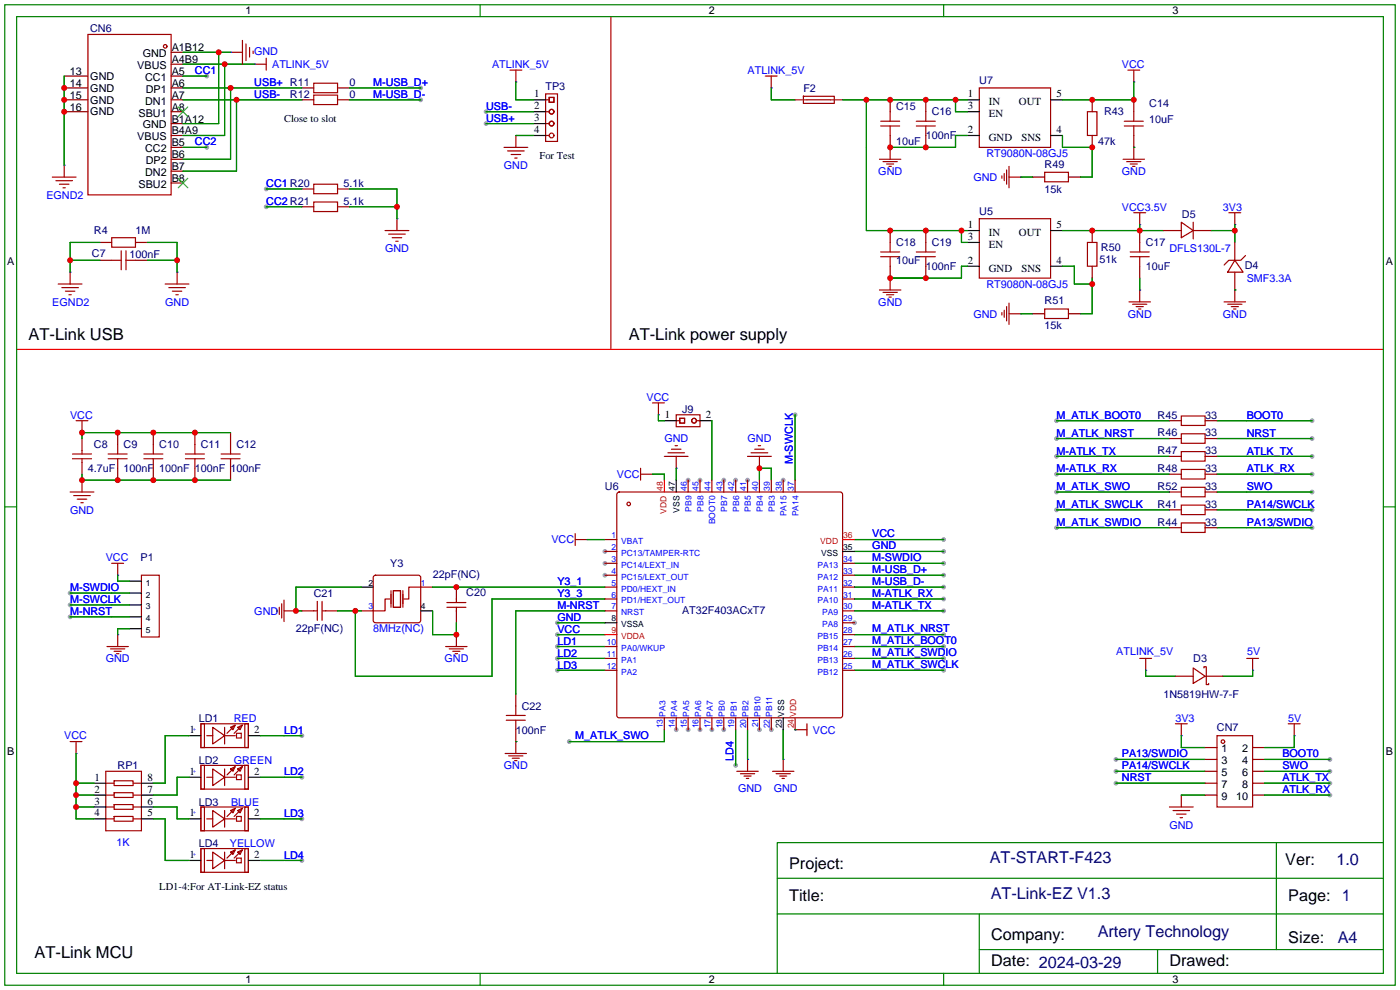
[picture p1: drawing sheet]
<svg xmlns="http://www.w3.org/2000/svg" width="299mm" height="212mm" viewBox="0 0 299 212" stroke-linecap="round" stroke-linejoin="round" font-family="sans-serif">
<g fill="#999">
<circle cx="147.1" cy="102.6" r=".51"/>
<circle cx="149.6" cy="102.6" r=".51"/>
<circle cx="154.7" cy="102.6" r=".51"/>
<circle cx="157.2" cy="102.6" r=".51"/>
<circle cx="159.8" cy="102.6" r=".51"/>
<circle cx="167.4" cy="102.6" r=".51"/>
<circle cx="182.6" cy="133.1" r=".51"/>
<circle cx="164.8" cy="156" r=".51"/>
<circle cx="162.3" cy="156" r=".51"/>
<circle cx="154.7" cy="156" r=".51"/>
<circle cx="152.1" cy="156" r=".51"/>
<circle cx="149.6" cy="156" r=".51"/>
<circle cx="147.1" cy="156" r=".51"/>
<circle cx="144.5" cy="156" r=".51"/>
<circle cx="129.3" cy="122.9" r=".51"/>
<circle cx="129.3" cy="120.4" r=".51"/>
<circle cx="129.3" cy="117.9" r=".51"/>
<circle cx="225.8" cy="112.8" r=".51"/>
<circle cx="280.4" cy="112.8" r=".51"/>
<circle cx="280.4" cy="109" r=".51"/>
<circle cx="225.8" cy="109" r=".51"/>
<circle cx="225.8" cy="105.2" r=".51"/>
<circle cx="280.4" cy="105.2" r=".51"/>
<circle cx="225.8" cy="101.3" r=".51"/>
<circle cx="280.4" cy="101.3" r=".51"/>
<circle cx="225.8" cy="97.5" r=".51"/>
<circle cx="280.4" cy="97.5" r=".51"/>
<circle cx="280.4" cy="93.7" r=".51"/>
<circle cx="225.8" cy="93.7" r=".51"/>
<circle cx="280.4" cy="89.9" r=".51"/>
<circle cx="225.8" cy="89.9" r=".51"/>
<circle cx="238.5" cy="167.4" r=".51"/>
<circle cx="15" cy="131.8" r=".51"/>
<circle cx="15" cy="129.3" r=".51"/>
<circle cx="15" cy="126.7" r=".51"/>
<circle cx="119.1" cy="143.3" r=".51"/>
<circle cx="119.1" cy="140.7" r=".51"/>
<circle cx="119.1" cy="138.2" r=".51"/>
<circle cx="119.1" cy="135.6" r=".51"/>
<circle cx="119.1" cy="133.1" r=".51"/>
<circle cx="64.5" cy="183.9" r=".51"/>
<circle cx="64.5" cy="175" r=".51"/>
<circle cx="64.5" cy="166.1" r=".51"/>
<circle cx="64.5" cy="157.2" r=".51"/>
<circle cx="103.9" cy="26.4" r=".51"/>
<circle cx="103.9" cy="23.9" r=".51"/>
<circle cx="89.9" cy="18.8" r=".51"/>
<circle cx="238.5" cy="162.3" r=".51"/>
<circle cx="238.5" cy="164.8" r=".51"/>
<circle cx="89.9" cy="21.3" r=".51"/>
<circle cx="44.2" cy="16.3" r=".51"/>
<circle cx="44.2" cy="31.5" r=".51"/>
<circle cx="56.9" cy="44.2" r=".51"/>
<circle cx="56.9" cy="40.4" r=".51"/>
<circle cx="284.2" cy="162.3" r=".51"/>
<circle cx="284.2" cy="164.8" r=".51"/>
<circle cx="284.2" cy="167.4" r=".51"/>
<circle cx="284.2" cy="169.9" r=".51"/>
<circle cx="201.7" cy="115.3" r=".51"/>
<circle cx="201.7" cy="117.9" r=".51"/>
<circle cx="201.7" cy="130.6" r=".51"/>
<circle cx="201.7" cy="128" r=".51"/>
<circle cx="201.7" cy="125.5" r=".51"/>
<circle cx="201.7" cy="122.9" r=".51"/>
<circle cx="201.7" cy="120.4" r=".51"/>
<circle cx="201.7" cy="143.3" r=".51"/>
<circle cx="201.7" cy="140.7" r=".51"/>
<circle cx="201.7" cy="138.2" r=".51"/>
<circle cx="201.7" cy="135.6" r=".51"/>
<circle cx="157.2" cy="163.6" r=".51"/>
<circle cx="121.7" cy="158.5" r=".51"/>
<circle cx="169.9" cy="88.6" r=".51"/>
</g>
<g fill="none" stroke="#a10000" stroke-width=".25">
<path d="M18.8 7.4h17.8v34.3h-17.8zM49.3 11.2h2.5M51.8 8.6v5.1M52.6 9.4v3.6M53.3 10.2v2M54.1 10.9v.5M54.4 13.7h2.5M56.9 12.4v2.6M67.1 17.8h5v2h-5zM109 15h2.5M110.3 15v2.5M163.6 16.3h2.5"/>
<path d="M164.8 16.3v2.5M209.3 18.8h15.2v12.7h-15.2zM241 15h2.6M242.3 15v2.5M11.2 37.8h5.1M11.9 38.6h3.6M12.7 39.4h2M13.7 35.3v2.5M67.1 20.3h5v2.1h-5zM67.1 39.4h5v2h-5zM107.7 31.5h5.1M108.5 32.3h3.5"/>
<path d="M109.2 33h2.1M110 33.8h.5M110.3 29v2.5M116.6 20.1h2.6v10.1h-2.6zM116.6 21.3h.8M116.6 23.9h.8M116.6 26.4h.8M116.6 29h.8M117.4 20.8h1v1h-1zM171.7 20.6h6.6v1.5h-6.6zM172.5 21.3h5M188 34h4.5"/>
<path d="M188.2 26.9h4.1M188.2 25.9h4.1M188.7 34.5h3.1M189.5 35.1h1.5M190 35.6h.5M190.2 23.9v2M190.2 26.9v2.1M190.2 31.5v2.5M195.8 26.9h4.1M195.8 25.9h4.1M197.9 23.9v2M197.9 26.9v2.1"/>
<path d="M214.1 37.6v.5M214.6 37.1v1.5M215.1 36.3v3.1M215.6 35.6v4.5M215.6 37.8h2.6M223.3 36.8h5v2.1h-5zM232.4 23.9h2v5.1h-2zM240 34h4.6M240.3 26.9h4M240.3 25.9h4M240.8 34.5h3M241.6 35.1h1.5"/>
<path d="M242.1 35.6h.5M242.3 23.9v2M242.3 26.9v2.1M242.3 31.5v2.5M13.5 40.1h.5M15 58.2v2.5M23.9 50.8h5.1v2h-5.1zM23.9 55.6h2M25.9 53.6v4.1M26.9 53.6v4.1M26.9 55.6h2.1M37.8 58.2v2.5"/>
<path d="M67.1 43.2h5v2h-5zM82.3 49.3h5.1M83.1 50h3.5M83.8 50.8h2.1M84.6 51.6h.5M84.8 46.7v2.6M188.2 54.9h4.1M188.2 53.8h4.1M190.2 51.8v2M190.2 54.9v2M190.2 59.4v2.6M195.8 54.9h4.1"/>
<path d="M195.8 53.8h4.1M197.9 51.8v2M197.9 54.9v2M209.3 46.7h15.2v12.7h-15.2zM232.4 51.8h2v5.1h-2zM241.6 54.9h4M241.6 53.8h4M242.3 45.5h2.6M243.6 45.5v2.5M243.6 51.8v2M243.6 54.9v2M252.5 47.5l2.5 1.8-2.5 1.5z"/>
<path d="M255 47.5v3.6M262.6 45.5h2.6M263.9 55.6l1.8 2.6h-3.3zM263.9 45.5v2.5M266.2 54.6l-1 1h-2.6l-1 1M12.4 60.7h5.1M13.2 61.5h3.6M14 62.2h2M14.7 63h.5M35.3 60.7h5.1M36.1 61.5h3.5M36.8 62.2h2.1"/>
<path d="M37.6 63h.5M188 62h4.5M188.7 62.5h3.1M189.5 63h1.5M190 63.5h.5M214.1 66.8v.5M214.6 66.3v1.5M215.1 65.5v3.1M215.6 67.1h2.6M215.6 64.8v4.5M223.3 66h5v2.1h-5zM241.3 64.5h4.6"/>
<path d="M242.1 65h3M242.8 65.5h1.5M243.3 66h.5M243.6 62v2.5M261.6 64.5h4.6M262.4 65h3M263.1 65.5h1.6M263.7 66h.5M263.9 62v2.5M15.5 98h4.1M15.5 97h4.1M16.3 89.9h2.5"/>
<path d="M17.5 89.9v2.6M17.5 96.3v.7M17.5 98v.8M23.1 98h4.1M23.1 97h4.1M25.1 95v2M25.1 98v2.1M30.7 98h4.1M30.7 97h4.1M32.8 95v2M32.8 98v2.1M39.6 98h4.1"/>
<path d="M39.6 97h4.1M41.7 95v2M41.7 98v2.1M47.2 98h4.1M47.2 97h4.1M49.3 95v2M49.3 98v2.1M139.4 86.1h2.6M140.7 86.1v2.5M142 97.5h5.1M142.7 96.8h3.6M143.5 96h2"/>
<path d="M144.3 95.2h.5M144.5 97.5v2.6M144.5 88.6h5.1v2.6h-5.1zM144.5 89.9h.8M145.3 89.4h1v1h-1zM148.8 89.9h.8M159.8 97.5h5M160.5 96.8h3.6M161.3 96h2M162 95.2h.6M162.3 97.5v2.6M252.5 92.7h5.1v2h-5.1z"/>
<path d="M252.5 88.9h5.1v2h-5.1zM252.5 96.5h5.1v2.1h-5.1zM15 105.2h5.1M15.7 105.9h3.6M16.5 106.7h2M17.3 107.4h.5M17.5 102.6v2.6M122.9 115.3h2.6M122.9 114v2.6M131.9 105.4l.4-.2h47.5l.3 .5-.1 47.5-.4 .2-47.5-.1-.3-.4zM136.9 101.3h2.5M136.9 100.1v2.5"/>
<path d="M252.5 100.3h5.1v2.1h-5.1zM252.5 104.1h5.1v2.1h-5.1zM252.5 107.9h5.1v2.1h-5.1zM252.5 111.8h5.1v2h-5.1zM22.9 138.2h4.5M23.6 138.7h3.1M23.9 120.4h2.5M24.4 139.2h1.5M24.9 139.7h.5M25.1 120.4v2.5M25.1 135.6v2.6M30.2 122.9h3.8v13.2h-3.8z"/>
<path d="M59.2 130.3v.5M59.7 129.8v1.5M60.2 129v3.1M60.7 130.6h2.5M60.7 128.3v4.5M67.1 130.6h.7M67.8 128.5v4.1M68.8 130.6h.8M68.8 128.5v4.1M79.8 123.2l.5-.3 9.4 .1 .2 .4-.1 9.4-.4 .3-9.4-.1-.2-.4zM83.3 128h-1v2.6h-2.5M83.6 126.2v3.6"/>
<path d="M84.1 126.2h1.5v3.6h-1.5zM86.1 126.2v3.6M89.9 125.5h-2.5v2.5h-1M95.2 138.2h4.6M95.5 129.8h4.1M95.5 128.8h4.1M96 138.7h3.1M96.8 139.2h1.5M97.3 139.7h.5M97.5 128v.8M97.5 129.8v.8M97.5 135.6v2.6"/>
<path d="M15 158.5h2.5M16.3 158.5v2.5M42.9 154.7h10.2v5.1h-10.2zM42.9 154.7h.8v5.1h-.8zM44.2 157.2h1.3M45.5 155.4l2.5 1.8-2.5 1.8zM48 155.4v3.6M48 157.2h2.3M49.3 155.4l1-.5-.5 1.1zM50 155.2l-1.5 1.5M50.5 156.7h1.1v1h-1.1zM50.8 155.4l1-.5-.5 1.1z"/>
<path d="M51.6 155.2l-1.6 1.5M52.3 154.7h.8v5.1h-.8zM108.2 153.9h4.1M108.2 152.9h4.1M110.2 150.9v2M110.2 153.9v2.1M110.2 158.5v2.5M169.9 156h2.6M172.5 154.7v2.5M243.6 140.7h2.5M244.9 140.7v2.6M251.2 154.7h2.5"/>
<path d="M252.5 154.7v2.5M255 142.7l2.6 1.8-2.6 1.6zM257.3 142.7v-.2h.5v3.8h.5v-.2M260.1 157.2h7.6v15.3h-7.6zM266.4 140.7h2.6M267.7 140.7v2.6M275.3 154.7h2.6M276.6 154.7v2.5M22.6 164.8h7.6v12.7h-7.6zM22.6 167.4h1.8M22.6 169.9h1.8M22.6 172.5h1.8"/>
<path d="M22.6 175h1.8M24.4 166.9h4v1h-4zM24.4 169.4h4v1h-4zM24.4 172h4v1h-4zM24.4 174.5h4v1h-4zM28.4 167.4h1.8M28.4 169.9h1.8M28.4 172.5h1.8M28.4 175h1.8M42.9 163.6h10.2v5.1h-10.2zM42.9 163.6h.8v5.1h-.8zM42.9 172.5h10.2v5h-10.2z"/>
<path d="M42.9 172.5h.8v5h-.8zM44.2 175h1.3M44.2 166.1h1.3M45.5 164.3l2.5 1.8-2.5 1.8zM45.5 173.2l2.5 1.8-2.5 1.8zM48 175h2.3M48 164.3v3.6M48 173.2v3.6M48 166.1h2.3M49.3 164.3l1-.5-.5 1zM49.3 173.2l1-.5-.5 1zM50 164.1l-1.5 1.5"/>
<path d="M50 173l-1.5 1.5M50.5 165.6h1.1v1h-1.1zM50.5 174.5h1.1v1h-1.1zM50.8 164.3l1-.5-.5 1zM50.8 173.2l1-.5-.5 1zM51.6 164.1l-1.6 1.5M51.6 173l-1.6 1.5M52.3 163.6h.8v5.1h-.8zM52.3 172.5h.8v5h-.8zM107.9 161h4.6M108.7 161.5h3.1M109.5 162.1h1.5"/>
<path d="M110 162.6h.5M157.5 164.8h4.6M158.2 165.4h3.1M159 165.9h1.5M159.5 166.4h.5M159.8 162.3v2.5M165.1 164.8h4.6M165.9 165.4h3M166.6 165.9h1.5M167.1 166.4h.5M167.4 162.3v2.5M249.9 172.5h5.1"/>
<path d="M250.7 173.2h3.6M251.5 174h2M252.2 174.8h.5M252.5 169.9v2.6M42.9 181.4h10.2v5h-10.2zM42.9 181.4h.8v5h-.8zM44.2 183.9h1.3M45.5 182.1l2.5 1.8-2.5 1.8zM48 182.1v3.6M48 183.9h2.3M49.3 182.1l1-.5-.5 1zM50 181.9l-1.5 1.5"/>
<path d="M50.5 183.4h1.1v1h-1.1zM50.8 182.1l1-.5-.5 1zM51.6 181.9l-1.6 1.5M52.3 181.4h.8v5h-.8z"/>
<circle cx="35.3" cy="9.9" r=".38"/>
<circle cx="117.9" cy="26.4" r=".51"/>
<circle cx="117.9" cy="29" r=".51"/>
<circle cx="117.9" cy="23.9" r=".51"/>
<circle cx="148.3" cy="89.9" r=".51"/>
<circle cx="134.4" cy="107.7" r=".38"/>
<circle cx="261.4" cy="158.5" r=".38"/>
</g>
<g fill="none" stroke="#00f" stroke-width=".25">
<path d="M49.3 11.2h.1M54.4 13.7h.1M110.2 17.5h.1M164.8 18.8h.1M242.3 17.5h.1M13.7 35.3h.1M110.2 29h.1M190.2 31.5h.1M218.2 37.8h.1M242.3 31.5h.1M15 58.2h.1M37.8 58.2h.1"/>
<path d="M84.8 46.7h.1M190.2 59.4h.1M243.6 48h.1M263.9 48h.1M218.2 67.1h.1M243.6 62h.1M263.9 62h.1M17.5 92.5h.1M140.7 88.6h.1M17.5 102.6h.1M125.5 115.3h.1M139.4 101.3h.1"/>
<path d="M144.5 100.1h.1M162.3 100.1h.1M25.1 135.6h.1M25.1 122.9h.1M63.2 130.6h.1M97.5 135.6h.1M110.2 158.5h.1M169.9 156h.1M244.9 143.3h.1M252.5 157.2h.1M267.7 143.3h.1M276.6 157.2h.1"/>
<path d="M16.3 161h.1M159.8 162.3h.1M167.4 162.3h.1M252.5 169.9h.1"/>
</g>
<g fill="none" stroke="#000" stroke-width=".25">
<path d="M114 21.3h2.6M114 23.9h2.6M114 26.4h2.6M114 29h2.6M206.8 21.3h2.5M206.8 23.9h2.5M206.8 29h2.5M224.5 21.3h2.6M224.5 29h2.6M206.8 49.3h2.5M206.8 56.9h2.5M206.8 51.8h2.5"/>
<path d="M224.5 49.3h2.6M224.5 56.9h2.6M142 89.9h2.5M149.6 89.9h2.5M144.5 102.6v2.6M180.1 117.9h2.5M27.7 124.2h2.5M27.7 126.7h2.5M27.7 129.3h2.5M27.7 131.8h2.5M27.7 134.4h2.5M77.2 125.5h2.6"/>
<path d="M89.9 130.6h2.6M129.3 133.1h2.5M40.4 157.2h2.5M53.1 157.2h2.5M167.4 153.4v2.6M20.1 167.4h2.5M20.1 169.9h2.5M20.1 172.5h2.5M20.1 175h2.5M30.2 167.4h2.6M30.2 169.9h2.6M30.2 172.5h2.6"/>
<path d="M30.2 175h2.6M40.4 175h2.5M40.4 166.1h2.5M53.1 175h2.5M53.1 166.1h2.5M40.4 183.9h2.5M53.1 183.9h2.5"/>
</g>
<g fill="none" stroke="#870000" stroke-width=".25">
<path d="M13.7 18.8h5.1M13.7 16.3h5.1M36.6 18.8h2.5M36.6 16.3h2.5M36.6 13.7h2.5M36.6 11.2h2.5M64.5 18.8h2.6M72.1 18.8h2.6M13.7 21.3h5.1M13.7 23.9h5.1M36.6 21.3h2.5M36.6 23.9h2.5"/>
<path d="M36.6 39.1h2.5M36.6 36.6h2.5M36.6 34h2.5M36.6 31.5h2.5M36.6 29h2.5M36.6 26.4h2.5M64.5 21.3h2.6M72.1 21.3h2.6M190.2 21.3v2.6M190.2 29v2.5M197.9 21.3v2.6M197.9 29v2.5"/>
<path d="M220.7 37.8h2.6M228.3 37.8h2.6M233.4 21.3v2.6M233.4 29v2.5M242.3 21.3v2.6M242.3 29v2.5M21.3 55.6h2.6M21.3 51.8h2.6M29 55.6h2.5M29 51.8h2.5M64.5 40.4h2.6M64.5 44.2h2.6"/>
<path d="M72.1 40.4h2.6M72.1 44.2h2.6M190.2 49.3v2.5M190.2 56.9v2.5M197.9 49.3v2.5M197.9 56.9v2.5M233.4 49.3v2.5M233.4 56.9v2.5M243.6 49.3v2.5M243.6 56.9v2.5M248.7 49.3h3.8M255 49.3h3.8"/>
<path d="M263.9 51.8v3.8M263.9 58.2v3.8M220.7 67.1h2.6M228.3 67.1h2.6M17.5 93.7v2.6M17.5 98.8v2.5M25.1 92.5v2.5M32.8 92.5v2.5M41.7 92.5v2.5M49.3 92.5v2.5M249.9 93.7h2.6M249.9 89.9h2.6"/>
<path d="M249.9 97.5h2.6M257.6 93.7h2.5M257.6 89.9h2.5M257.6 97.5h2.5M25.1 100.1v2.5M32.8 100.1v2.5M41.7 100.1v2.5M49.3 100.1v2.5M129.3 117.9h2.5M129.3 115.3h2.5M147.1 102.6v2.6M149.6 102.6v2.6"/>
<path d="M152.1 102.6v2.6M154.7 102.6v2.6M157.2 102.6v2.6M159.8 102.6v2.6M162.3 102.6v2.6M164.8 102.6v2.6M167.4 102.6v2.6M169.9 102.6v2.6M249.9 101.3h2.6M249.9 105.2h2.6M249.9 109h2.6M249.9 112.8h2.6"/>
<path d="M257.6 101.3h2.5M257.6 105.2h2.5M257.6 109h2.5M257.6 112.8h2.5M64.5 130.6h2.6M69.6 130.6h2.5M77.2 130.6h2.6M89.9 125.5h2.6M97.5 125.5v2.5M97.5 130.6v2.5M129.3 125.5h2.5M129.3 130.6h2.5"/>
<path d="M129.3 120.4h2.5M129.3 122.9h2.5M129.3 128h2.5M129.3 138.2h2.5M180.1 125.5h2.5M180.1 130.6h2.5M180.1 120.4h2.5M180.1 122.9h2.5M180.1 128h2.5M180.1 133.1h2.5M180.1 135.6h2.5M180.1 138.2h2.5"/>
<path d="M110.2 148.3v2.6M110.2 156v2.5M129.3 140.7h2.5M129.3 143.3h2.5M142 153.4v2.6M144.5 153.4v2.6M147.1 153.4v2.6M149.6 153.4v2.6M152.1 153.4v2.6M154.7 153.4v2.6M157.2 153.4v2.6M159.8 153.4v2.6"/>
<path d="M162.3 153.4v2.6M164.8 153.4v2.6M180.1 140.7h2.5M180.1 143.3h2.5M251.2 144.5h3.8M257.6 159.8h2.5M257.6 144.5h3.8M267.7 159.8h2.6M257.6 169.9h2.5M257.6 162.3h2.5M257.6 167.4h2.5M257.6 164.8h2.5"/>
<path d="M267.7 169.9h2.6M267.7 162.3h2.6M267.7 167.4h2.6M267.7 164.8h2.6"/>
</g>
<path d="M130.6 3.6v71.1M3.6 74.7h292.1M142 102.6v2.6M180.1 115.3h2.5M129.3 135.6h2.5M169.9 153.4v2.6" fill="none" stroke="#f00" stroke-width=".25"/>
<g fill="none" stroke="#008700" stroke-width=".25">
<path d="M13.7 16.3v19M39.1 18.8h25.4M39.1 13.7h15.3M39.1 11.2h10.2M39.1 16.3h5.1M46.7 11.2v15.2h-7.6M48 13.7v15.3h-8.9M49.3 18.8v15.2h-10.2M74.7 18.8h15.2M110.2 17.5v3.8h3.8M164.8 18.8v2.5h5.1M242.3 17.5v3.8h-15.2"/>
<path d="M39.1 21.3h25.4M39.1 31.5h5.1M50.5 21.3v15.3h-11.4M74.7 21.3h15.2M103.9 23.9h10.1M103.9 26.4h10.1M110.2 29h3.8M180.1 21.3h26.7M185.2 21.3v28h21.6M204.2 21.3v2.6h2.6M206.8 29h-2.6v2.5h-14M218.2 37.8h2.5"/>
<path d="M227.1 29v2.5h6.3v6.3h-2.5M242.3 31.5h.1M15 55.6h6.3M21.3 51.8h-6.3v6.4M31.5 51.8h6.3v6.4M31.5 55.6h6.3M56.9 44.2h7.6M56.9 40.4h7.6M74.7 44.2h10.1M74.7 40.4h10.1v6.3M205.5 49.3v2.5h1.3M206.8 56.9h-1.3v2.5h-15.3"/>
<path d="M227.1 49.3h21.6M227.1 56.9h2.5v3.8h3.8M233.4 59.4v7.7h-2.5M243.6 48v1.3M243.6 59.4v2.6M258.8 49.3h5.1M263.9 48v3.8M218.2 67.1h2.5M263.9 62h.1M49.3 92.5h-31.8v1.2M140.7 88.6v1.3h1.3M152.1 89.9v12.7"/>
<path d="M169.9 88.6v14M225.8 97.5h24.1M225.8 93.7h24.1M225.8 89.9h24.1M260.1 97.5h20.3M260.1 93.7h20.3M260.1 89.9h20.3M17.5 101.3v1.3h31.8M125.5 115.3h3.8M139.4 101.3h2.6v1.3M144.5 100.1v2.5M162.3 102.6v-2.5h2.5v2.5"/>
<path d="M182.6 115.3h19.1M182.6 117.9h19.1M225.8 112.8h24.1M225.8 109h24.1M225.8 105.2h24.1M225.8 101.3h24.1M260.1 112.8h20.3M260.1 109h20.3M260.1 105.2h20.3M260.1 101.3h20.3M15 131.8h12.7M15 129.3h12.7"/>
<path d="M15 126.7h12.7M25.1 122.9v1.3h2.6M27.7 134.4h-2.6v1.2M72.1 130.6h5.1M77.2 125.5h-14v5.1h1.3M92.5 125.5h36.8M92.5 130.6v5h5v-2.5M119.1 138.2h10.2M119.1 135.6h10.2M119.1 133.1h10.2M129.3 128h-24.1v16.5h-29.3v-13.9M129.3 130.6h-19.1v17.7"/>
<path d="M182.6 125.5h19.1M182.6 130.6h19.1M182.6 138.2h19.1M182.6 135.6h19.1M182.6 128h19.1M182.6 122.9h19.1M182.6 120.4h19.1M40.4 157.2h-5.1v10.2h-2.5M55.6 157.2h8.9M110.2 158.5h.1M119.1 143.3h10.2M119.1 140.7h10.2"/>
<path d="M142 156v2.5h-20.3M157.2 156v7.6M159.8 156v6.3M167.4 156v6.3M169.9 156h.1M182.6 143.3h19.1M182.6 140.7h19.1M244.9 143.3v1.2h6.3M252.5 157.2v2.6h5.1M267.7 143.3v1.2h-6.3M276.6 157.2v2.6h-6.3M16.3 169.9h3.8"/>
<path d="M16.3 167.4h3.8M16.3 161v14h3.8M16.3 172.5h3.8M32.8 175h2.5v8.9h5.1M32.8 172.5h5v2.5h2.6M40.4 166.1h-2.6v3.8h-5M55.6 175h8.9M55.6 166.1h8.9M238.5 167.4h19.1M238.5 162.3h19.1M238.5 164.8h19.1M252.5 169.9h5.1"/>
<path d="M270.3 169.9h13.9M270.3 167.4h13.9M270.3 162.3h13.9M270.3 164.8h13.9M55.6 183.9h8.9"/>
</g>
<path d="M169.9 21.3h2.6M177.5 21.3h2.6" fill="none" stroke="#8c2424" stroke-width=".25"/>
<path d="M38.1 38.1l2 2M38.1 22.9l2 2M40.1 38.1l-2 2M40.1 22.9l-2 2" fill="none" stroke="#3c3" stroke-width=".25"/>
<g fill="none" stroke="#008000" stroke-width=".25">
<path d="M1 1h297.2v209.6h-297.2zM3.6 3.6h292.1v204.4h-292.1zM102.6 1v2.6M201.7 1v2.6M1 108.3h2.6M295.7 108.3h2.5M209.3 195.3v12.7M272.8 180.1v22.8M295.7 195.3h-129.6v12.7M295.7 187.7h-129.6v7.6M295.7 180.1h-129.6v7.6M102.6 208v2.6"/>
<path d="M201.7 208v2.6M209.3 202.9h86.4M247.4 202.9v5.1"/>
</g>
<g fill="#c00">
<circle cx="263.9" cy="49.3" r=".63"/>
<circle cx="63.2" cy="130.6" r=".63"/>
<circle cx="16.3" cy="172.5" r=".63"/>
<circle cx="16.3" cy="169.9" r=".63"/>
<circle cx="16.3" cy="167.4" r=".63"/>
<circle cx="204.2" cy="21.3" r=".63"/>
<circle cx="190.2" cy="21.3" r=".63"/>
<circle cx="197.9" cy="21.3" r=".63"/>
<circle cx="185.2" cy="21.3" r=".63"/>
<circle cx="190.2" cy="49.3" r=".63"/>
<circle cx="197.9" cy="49.3" r=".63"/>
<circle cx="205.5" cy="49.3" r=".63"/>
<circle cx="233.4" cy="60.7" r=".63"/>
<circle cx="197.9" cy="59.4" r=".63"/>
<circle cx="190.2" cy="59.4" r=".63"/>
<circle cx="233.4" cy="31.5" r=".63"/>
<circle cx="233.4" cy="21.3" r=".63"/>
<circle cx="242.3" cy="21.3" r=".63"/>
<circle cx="197.9" cy="31.5" r=".63"/>
<circle cx="190.2" cy="31.5" r=".63"/>
<circle cx="243.6" cy="49.3" r=".63"/>
<circle cx="233.4" cy="49.3" r=".63"/>
<circle cx="17.5" cy="102.6" r=".63"/>
<circle cx="25.1" cy="102.6" r=".63"/>
<circle cx="32.8" cy="102.6" r=".63"/>
<circle cx="41.7" cy="102.6" r=".63"/>
<circle cx="41.7" cy="92.5" r=".63"/>
<circle cx="32.8" cy="92.5" r=".63"/>
<circle cx="25.1" cy="92.5" r=".63"/>
<circle cx="17.5" cy="92.5" r=".63"/>
<circle cx="75.9" cy="130.6" r=".63"/>
<circle cx="97.5" cy="135.6" r=".63"/>
<circle cx="49.3" cy="18.8" r=".63"/>
<circle cx="50.5" cy="21.3" r=".63"/>
<circle cx="48" cy="13.7" r=".63"/>
<circle cx="13.7" cy="18.8" r=".63"/>
<circle cx="13.7" cy="21.3" r=".63"/>
<circle cx="13.7" cy="23.9" r=".63"/>
<circle cx="46.7" cy="11.2" r=".63"/>
<circle cx="84.8" cy="44.2" r=".63"/>
<circle cx="97.5" cy="125.5" r=".63"/>
<circle cx="15" cy="55.6" r=".63"/>
<circle cx="37.8" cy="55.6" r=".63"/>
<circle cx="162.3" cy="100.1" r=".63"/>
</g>
<g font-size="3.5">
<text x="6.1" y="72.7">AT-Link USB</text>
<text x="134.4" y="72.7">AT-Link power supply</text>
<text x="168.7" y="185.7">Project:</text>
<text x="274.7" y="184.9">Ver:</text>
<text x="168.7" y="192.6">Title:</text>
<text x="275.3" y="192.6">Page: 1</text>
<text x="211.8" y="201">Company:</text>
<text x="275.3" y="201.4">Size:</text>
<text x="7.4" y="204.8">AT-Link MCU</text>
<text x="211.8" y="206.5">Date: 2024-03-29</text>
<text x="249.9" y="206.5">Drawed:</text>
</g>
<g font-size="3.5" fill="#000080">
<text x="211.5" y="184.5">AT-START-F423</text>
<text x="285.6" y="184.9">1.0</text>
<text x="211.7" y="192.1">AT-Link-EZ V1.3</text>
<text x="234.6" y="200.2">Artery Technology</text>
<text x="285.9" y="201.4">A4</text>
</g>
<g font-size="2.3">
<text x="52.4" y="3">1</text>
<text x="151.5" y="3">2</text>
<text x="250.6" y="3">3</text>
<text x="36.7" y="10.9">A1B12</text>
<text x="15" y="16">13</text>
<text x="19.3" y="17">GND</text>
<text x="29.3" y="14.8">VBUS</text>
<text x="30.5" y="12.2">GND</text>
<text x="31" y="17.3">CC1</text>
<text x="36.7" y="16">A5</text>
<text x="36.7" y="13.5">A4B9</text>
<text x="15" y="23.6">16</text>
<text x="15" y="21.1">15</text>
<text x="15" y="18.6">14</text>
<text x="19.3" y="22.1">GND</text>
<text x="19.3" y="19.6">GND</text>
<text x="31" y="22.4">DN1</text>
<text x="31.1" y="19.8">DP1</text>
<text x="36.7" y="23.6">A8</text>
<text x="36.7" y="21.1">A7</text>
<text x="36.7" y="18.6">A6</text>
<text x="114.2" y="20.8">1</text>
<text x="114.2" y="23.4">2</text>
<text x="206.9" y="20.8">1</text>
<text x="206.9" y="23.4">3</text>
<text x="211.3" y="22.5">IN</text>
<text x="217.8" y="22.5">OUT</text>
<text x="225.8" y="20.8">5</text>
<text x="19.3" y="24.7">GND</text>
<text x="29.3" y="30">VBUS</text>
<text x="29.6" y="24.9">SBU1</text>
<text x="30.5" y="27.5">GND</text>
<text x="36.7" y="28.7">B4A9</text>
<text x="36.7" y="26.2">B1A12</text>
<text x="114.2" y="25.9">3</text>
<text x="114.2" y="28.4">4</text>
<text x="206.9" y="28.4">2</text>
<text x="211.3" y="25">EN</text>
<text x="225.8" y="28.4">4</text>
<text x="31" y="32.5">CC2</text>
<text x="31.1" y="35.1">DP2</text>
<text x="36.7" y="33.8">B6</text>
<text x="36.7" y="31.3">B5</text>
<text x="211.3" y="30.1">GND</text>
<text x="218.3" y="30.1">SNS</text>
<text x="29.6" y="40.2">SBU2</text>
<text x="31" y="37.6">DN2</text>
<text x="36.7" y="38.9">B8</text>
<text x="36.7" y="36.3">B7</text>
<text x="206.9" y="48.8">1</text>
<text x="206.9" y="51.3">3</text>
<text x="211.3" y="50.4">IN</text>
<text x="211.3" y="53">EN</text>
<text x="217.8" y="50.4">OUT</text>
<text x="225.8" y="48.8">5</text>
<text x="1.5" y="56.6">A</text>
<text x="206.9" y="56.4">2</text>
<text x="211.3" y="58">GND</text>
<text x="218.3" y="58">SNS</text>
<text x="225.8" y="56.4">4</text>
<text x="296.2" y="56.6">A</text>
<text x="142.1" y="89.4">1</text>
<text x="150.9" y="89.4">2</text>
<text x="1.5" y="161.4">B</text>
<text x="40.5" y="156.7">1</text>
<text x="54.4" y="156.7">2</text>
<text x="261" y="160.8">1</text>
<text x="265.5" y="160.8">2</text>
<text x="296.2" y="161.4">B</text>
<text x="20.2" y="166.9">1</text>
<text x="31.5" y="166.9">8</text>
<text x="40.5" y="165.6">1</text>
<text x="54.4" y="165.6">2</text>
<text x="261" y="163.3">3</text>
<text x="261" y="165.9">5</text>
<text x="265.5" y="165.9">6</text>
<text x="265.5" y="163.3">4</text>
<text x="20.2" y="169.4">2</text>
<text x="20.2" y="172">3</text>
<text x="31.5" y="169.4">7</text>
<text x="31.5" y="172">6</text>
<text x="261" y="168.4">7</text>
<text x="261" y="171">9</text>
<text x="264.2" y="171">10</text>
<text x="265.5" y="168.4">8</text>
<text x="20.2" y="174.5">4</text>
<text x="31.5" y="174.5">5</text>
<text x="40.5" y="174.5">1</text>
<text x="54.4" y="174.5">2</text>
<text x="40.5" y="183.4">1</text>
<text x="54.4" y="183.4">2</text>
<text x="52.4" y="210">1</text>
<text x="151.5" y="210">2</text>
<text x="250.6" y="210">3</text>
</g>
<g font-size="2.3" fill="#000080">
<text x="19.3" y="6.9">CN6</text>
<text x="209.3" y="18">U7</text>
<text x="62" y="20.9">R12</text>
<text x="74.7" y="18.3">0</text>
<text x="74.7" y="20.9">0</text>
<text x="116.6" y="19.2">TP3</text>
<text x="171.7" y="19.6">F2</text>
<text x="191.5" y="23.4">C15</text>
<text x="245.6" y="22.9">C14</text>
<text x="197.9" y="29.8">100nF</text>
<text x="199.1" y="24.7">C16</text>
<text x="236" y="24.7">R43</text>
<text x="245.6" y="26.2">10uF</text>
<text x="191.5" y="31">10uF</text>
<text x="223.3" y="35.8">R49</text>
<text x="234.7" y="31">47k</text>
<text x="73.4" y="39.9">5.1k</text>
<text x="223.3" y="41.2">15k</text>
<text x="73.4" y="43.7">5.1k</text>
<text x="209.3" y="45.9">U5</text>
<text x="252.6" y="46.5">D5</text>
<text x="20.1" y="50.1">R4</text>
<text x="29" y="50.1">1M</text>
<text x="191.5" y="52.6">C18</text>
<text x="199.1" y="52.6">C19</text>
<text x="235.3" y="53.6">R50</text>
<text x="244.9" y="52.6">C17</text>
<text x="19.7" y="54.9">C7</text>
<text x="27.7" y="55.2">100nF</text>
<text x="191.5" y="56.4">10uF</text>
<text x="197.9" y="57.7">100nF</text>
<text x="235" y="56.2">51k</text>
<text x="244.9" y="57.7">10uF</text>
<text x="266" y="57.5">D4</text>
<text x="223.3" y="65">R51</text>
<text x="223.3" y="70.4">15k</text>
<text x="145.8" y="88.2">J9</text>
<text x="247.4" y="89.5">R45</text>
<text x="257.6" y="89.5">33</text>
<text x="20.1" y="95.8">C8</text>
<text x="26.4" y="95.8">C9</text>
<text x="34" y="95.8">C10</text>
<text x="42.9" y="95.8">C11</text>
<text x="50.5" y="95.8">C12</text>
<text x="247.4" y="93.3">R46</text>
<text x="257.6" y="93.3">33</text>
<text x="18.8" y="100.9">4.7uF</text>
<text x="26.4" y="100.9">100nF</text>
<text x="34" y="100.9">100nF</text>
<text x="41.7" y="100.9">100nF</text>
<text x="49.3" y="100.9">100nF</text>
<text x="247.4" y="97.1">R47</text>
<text x="247.4" y="100.9">R48</text>
<text x="257.6" y="97.1">33</text>
<text x="257.6" y="100.9">33</text>
<text x="129.3" y="104.7">U6</text>
<text x="247.4" y="104.7">R52</text>
<text x="257.6" y="104.7">33</text>
<text x="247.4" y="108.5">R41</text>
<text x="247.4" y="112.3">R44</text>
<text x="257.6" y="108.5">33</text>
<text x="257.6" y="112.3">33</text>
<text x="30" y="119.9">P1</text>
<text x="83.4" y="121.1">Y3</text>
<text x="92.5" y="123.5">22pF(NC)</text>
<text x="67.1" y="127.5">C21</text>
<text x="99.7" y="127.3">C20</text>
<text x="145.8" y="131.2">AT32F403ACxT7</text>
<text x="63.2" y="135.2">22pF(NC)</text>
<text x="255" y="141.5">D3</text>
<text x="248.7" y="149.1">1N5819HW-7-F</text>
<text x="42.5" y="154.4">LD1</text>
<text x="111.5" y="151.7">C22</text>
<text x="110.2" y="156.8">100nF</text>
<text x="260.1" y="156.2">CN7</text>
<text x="25.1" y="164.4">RP1</text>
<text x="42.5" y="163.3">LD2</text>
<text x="42.5" y="172.2">LD3</text>
<text x="42.5" y="181">LD4</text>
</g>
<g font-size="2.3" fill="#00f">
<text x="54.3" y="11.8">GND</text>
<text x="41.7" y="15.8">CC1</text>
<text x="58.2" y="14.5">ATLINK_5V</text>
<text x="105.2" y="14.5">ATLINK_5V</text>
<text x="159.8" y="15.8">ATLINK_5V</text>
<text x="239.8" y="14.5">VCC</text>
<text x="54.4" y="18.4">USB+ R11</text>
<text x="54.4" y="21">USB-</text>
<text x="79.8" y="18.4">M-USB_D+</text>
<text x="79.8" y="21">M-USB_D-</text>
<text x="103.9" y="23.5">USB-</text>
<text x="103.9" y="26">USB+</text>
<text x="41.7" y="31">CC2</text>
<text x="210.8" y="33.5">RT9080N-08GJ5</text>
<text x="56.9" y="39.9">CC1 R20</text>
<text x="107.7" y="36.1">GND</text>
<text x="187.7" y="37.4">GND</text>
<text x="208" y="38.7">GND</text>
<text x="239.8" y="37.4">GND</text>
<text x="9.9" y="42.5">EGND2</text>
<text x="56.9" y="43.7">CC2 R21</text>
<text x="239.8" y="45">VCC3.5V</text>
<text x="261.4" y="45">3V3</text>
<text x="82.3" y="53.9">GND</text>
<text x="249.9" y="53.9">DFLS130L-7</text>
<text x="11.2" y="65.3">EGND2</text>
<text x="35.3" y="65.3">GND</text>
<text x="187.7" y="65.3">GND</text>
<text x="210.8" y="61.6">RT9080N-08GJ5</text>
<text x="266.4" y="60.2">SMF3.3A</text>
<text x="208" y="67.9">GND</text>
<text x="241" y="67.9">GND</text>
<text x="261.4" y="67.9">GND</text>
<text x="15" y="89.5">VCC</text>
<text x="138.2" y="85.6">VCC</text>
<text x="225.8" y="89.5">M_ATLK_BOOT0</text>
<text x="266.4" y="89.5">BOOT0</text>
<text x="142" y="94.5">GND</text>
<text x="159.8" y="94.5">GND</text>
<text x="225.8" y="93.3">M_ATLK_NRST</text>
<text x="266.4" y="93.3">NRST</text>
<text x="169.5" y="99.2" transform="rotate(-90 169.5 99.2)">M-SWCLK</text>
<text x="225.8" y="101">M-ATLK_RX</text>
<text x="225.8" y="97.2">M-ATLK_TX</text>
<text x="266.4" y="101">ATLK_RX</text>
<text x="266.4" y="97.2">ATLK_TX</text>
<text x="131.8" y="102.2">VCC</text>
<text x="225.8" y="104.8">M_ATLK_SWO</text>
<text x="266.4" y="104.8">SWO</text>
<text x="15" y="109.8">GND</text>
<text x="225.8" y="112.4">M_ATLK_SWDIO</text>
<text x="225.8" y="108.6">M_ATLK_SWCLK</text>
<text x="266.5" y="112.4">PA13/SWDIO</text>
<text x="266.5" y="108.6">PA14/SWCLK</text>
<text x="22.6" y="119.9">VCC</text>
<text x="117.9" y="116.1">VCC</text>
<text x="186.4" y="114.9">VCC</text>
<text x="186.4" y="117.4">GND</text>
<text x="186.4" y="119.9">M-SWDIO</text>
<text x="119.1" y="125.1">Y3_1</text>
<text x="186.4" y="125">M-USB_D-</text>
<text x="186.4" y="122.5">M-USB_D+</text>
<text x="15" y="131.4">M-NRST</text>
<text x="15" y="128.9">M-SWCLK</text>
<text x="15" y="126.4">M-SWDIO</text>
<text x="54.4" y="131.4">GND</text>
<text x="119.1" y="127.6">Y3_3</text>
<text x="119.1" y="130.2">M-NRST</text>
<text x="186.4" y="130.1">M-ATLK_TX</text>
<text x="186.4" y="127.6">M-ATLK_RX</text>
<text x="79.8" y="135.2">8MHz(NC)</text>
<text x="119.1" y="132.7">GND</text>
<text x="119.1" y="137.8">LD1</text>
<text x="119.1" y="135.3">VCC</text>
<text x="186.4" y="137.7">M_ATLK_BOOT0</text>
<text x="186.4" y="135.2">M_ATLK_NRST</text>
<text x="22.6" y="141.5">GND</text>
<text x="95" y="141.5">GND</text>
<text x="119.1" y="142.9">LD3</text>
<text x="119.1" y="140.3">LD2</text>
<text x="186.4" y="142.8">M_ATLK_SWCLK</text>
<text x="186.4" y="140.3">M_ATLK_SWDIO</text>
<text x="238.6" y="140">ATLINK_5V</text>
<text x="266.6" y="140">5V</text>
<text x="50" y="154.4">RED</text>
<text x="251.2" y="154.2">3V3</text>
<text x="275.3" y="154.2">5V</text>
<text x="13.7" y="158">VCC</text>
<text x="60.7" y="156.8">LD1</text>
<text x="122.9" y="158">M_ATLK_SWO</text>
<text x="173.7" y="156.8">VCC</text>
<text x="239.8" y="161.8">PA13/SWDIO</text>
<text x="274.1" y="161.8">BOOT0</text>
<text x="50" y="163.3">GREEN</text>
<text x="60.7" y="165.7">LD2</text>
<text x="107.7" y="164.4">GND</text>
<text x="156.8" y="162.7" transform="rotate(-90 156.8 162.7)">LD4</text>
<text x="239.8" y="166.9">NRST</text>
<text x="239.8" y="164.4">PA14/SWCLK</text>
<text x="274.1" y="164.4">SWO</text>
<text x="274.1" y="166.9">ATLK_TX</text>
<text x="49.4" y="172.2">BLUE</text>
<text x="157.7" y="169.2">GND</text>
<text x="165.4" y="169.2">GND</text>
<text x="274.1" y="169.5">ATLK_RX</text>
<text x="60.7" y="174.6">LD3</text>
<text x="249.9" y="177.1">GND</text>
<text x="24.9" y="180.9">1K</text>
<text x="49.1" y="181">YELLOW</text>
<text x="60.7" y="183.5">LD4</text>
</g>
<g font-size="2.2">
<text x="60.7" y="26">Close to slot</text>
<text x="115.3" y="34.1">For Test</text>
<text x="34" y="190.3">LD1-4:For AT-Link-EZ status</text>
</g>
<g font-size="1.8" fill="#f00">
<text x="141.7" y="104.9" transform="rotate(-90 141.7 104.9)">48</text>
<text x="142.5" y="109.7" transform="rotate(-90 142.5 109.7)">VDD</text>
<text x="175.3" y="116.3">VDD</text>
<text x="180.2" y="115">36</text>
<text x="130.7" y="135.3">9</text>
<text x="132.8" y="136.6">VDDA</text>
<text x="169.6" y="155.7" transform="rotate(-90 169.6 155.7)">24</text>
<text x="170.1" y="153.1" transform="rotate(-90 170.1 153.1)">VDD</text>
</g>
<g font-size="1.8">
<text x="144.2" y="104.9" transform="rotate(-90 144.2 104.9)">47</text>
<text x="145.3" y="109.5" transform="rotate(-90 145.3 109.5)">VSS</text>
<text x="175.5" y="118.8">VSS</text>
<text x="180.2" y="117.5">35</text>
<text x="31.2" y="125.2">1</text>
<text x="78.7" y="125.2">2</text>
<text x="31.2" y="127.7">2</text>
<text x="31.2" y="130.2">3</text>
<text x="89.9" y="130.2">4</text>
<text x="31.2" y="132.8">4</text>
<text x="31.2" y="135.3">5</text>
<text x="130.7" y="132.8">8</text>
<text x="132.8" y="134.1">VSSA</text>
<text x="167.1" y="155.7" transform="rotate(-90 167.1 155.7)">23</text>
<text x="167.6" y="153.1" transform="rotate(-90 167.6 153.1)">VSS</text>
</g>
<g font-size="1.8" fill="#00f">
<text x="146.8" y="104.9" transform="rotate(-90 146.8 104.9)">46</text>
<text x="149.3" y="104.9" transform="rotate(-90 149.3 104.9)">45</text>
<text x="151.9" y="104.9" transform="rotate(-90 151.9 104.9)">44</text>
<text x="154.4" y="104.9" transform="rotate(-90 154.4 104.9)">43</text>
<text x="156.9" y="104.9" transform="rotate(-90 156.9 104.9)">42</text>
<text x="159.5" y="104.9" transform="rotate(-90 159.5 104.9)">41</text>
<text x="162" y="104.9" transform="rotate(-90 162 104.9)">40</text>
<text x="164.6" y="104.9" transform="rotate(-90 164.6 104.9)">39</text>
<text x="167.1" y="104.9" transform="rotate(-90 167.1 104.9)">38</text>
<text x="169.6" y="104.9" transform="rotate(-90 169.6 104.9)">37</text>
<text x="147.8" y="109.3" transform="rotate(-90 147.8 109.3)">PB9</text>
<text x="150.3" y="109.3" transform="rotate(-90 150.3 109.3)">PB8</text>
<text x="152.9" y="112.1" transform="rotate(-90 152.9 112.1)">BOOT0</text>
<text x="155.4" y="109.3" transform="rotate(-90 155.4 109.3)">PB7</text>
<text x="158" y="109.3" transform="rotate(-90 158 109.3)">PB6</text>
<text x="160.5" y="109.3" transform="rotate(-90 160.5 109.3)">PB5</text>
<text x="163" y="109.3" transform="rotate(-90 163 109.3)">PB4</text>
<text x="165.6" y="109.3" transform="rotate(-90 165.6 109.3)">PB3</text>
<text x="168.1" y="110.4" transform="rotate(-90 168.1 110.4)">PA15</text>
<text x="170.7" y="110.4" transform="rotate(-90 170.7 110.4)">PA14</text>
<text x="130.7" y="117.5">2</text>
<text x="130.7" y="115">1</text>
<text x="132.8" y="118.8">PC13/TAMPER-RTC</text>
<text x="132.8" y="116.3">VBAT</text>
<text x="89.9" y="125.2">1</text>
<text x="130.7" y="125.2">5</text>
<text x="130.7" y="122.6">4</text>
<text x="130.7" y="120.1">3</text>
<text x="132.8" y="123.9">PC15/LEXT_OUT</text>
<text x="132.8" y="121.4">PC14/LEXT_IN</text>
<text x="174.7" y="121.4">PA13</text>
<text x="174.7" y="123.9">PA12</text>
<text x="180.2" y="120.1">34</text>
<text x="180.2" y="122.6">33</text>
<text x="180.2" y="125.2">32</text>
<text x="78.7" y="130.2">3</text>
<text x="130.7" y="130.2">7</text>
<text x="130.7" y="127.7">6</text>
<text x="132.8" y="131.5">NRST</text>
<text x="132.8" y="129">PD1/HEXT_OUT</text>
<text x="132.8" y="126.4">PD0/HEXT_IN</text>
<text x="174.7" y="126.4">PA11</text>
<text x="174.7" y="129">PA10</text>
<text x="175.7" y="131.5">PA9</text>
<text x="180.2" y="127.7">31</text>
<text x="180.2" y="130.2">30</text>
<text x="129.7" y="137.9">10</text>
<text x="174.7" y="136.6">PB15</text>
<text x="175.7" y="134.1">PA8</text>
<text x="180.2" y="132.8">29</text>
<text x="180.2" y="135.3">28</text>
<text x="180.2" y="137.9">27</text>
<text x="129.7" y="142.9">12</text>
<text x="129.7" y="140.4">11</text>
<text x="132.8" y="141.7">PA1</text>
<text x="132.8" y="139.1">PA0/WKUP</text>
<text x="174.7" y="139.1">PB14</text>
<text x="174.7" y="141.7">PB13</text>
<text x="180.2" y="140.4">26</text>
<text x="180.2" y="142.9">25</text>
<text x="132.8" y="144.2">PA2</text>
<text x="174.7" y="144.2">PB12</text>
<text x="141.7" y="155.7" transform="rotate(-90 141.7 155.7)">13</text>
<text x="142.2" y="153.1" transform="rotate(-90 142.2 153.1)">PA3</text>
<text x="144.2" y="155.7" transform="rotate(-90 144.2 155.7)">14</text>
<text x="144.7" y="153.1" transform="rotate(-90 144.7 153.1)">PA4</text>
<text x="146.8" y="155.7" transform="rotate(-90 146.8 155.7)">15</text>
<text x="147.3" y="153.1" transform="rotate(-90 147.3 153.1)">PA5</text>
<text x="149.3" y="155.7" transform="rotate(-90 149.3 155.7)">16</text>
<text x="149.8" y="153.1" transform="rotate(-90 149.8 153.1)">PA6</text>
<text x="151.9" y="155.7" transform="rotate(-90 151.9 155.7)">17</text>
<text x="152.4" y="153.1" transform="rotate(-90 152.4 153.1)">PA7</text>
<text x="154.4" y="155.7" transform="rotate(-90 154.4 155.7)">18</text>
<text x="154.9" y="153.1" transform="rotate(-90 154.9 153.1)">PB0</text>
<text x="156.9" y="155.7" transform="rotate(-90 156.9 155.7)">19</text>
<text x="157.4" y="153.1" transform="rotate(-90 157.4 153.1)">PB1</text>
<text x="159.5" y="155.7" transform="rotate(-90 159.5 155.7)">20</text>
<text x="160" y="153.1" transform="rotate(-90 160 153.1)">PB2</text>
<text x="162" y="155.4" transform="rotate(-90 162 155.4)">21</text>
<text x="162.5" y="153.1" transform="rotate(-90 162.5 153.1)">PB10</text>
<text x="164.6" y="155.7" transform="rotate(-90 164.6 155.7)">22</text>
<text x="165.1" y="153.1" transform="rotate(-90 165.1 153.1)">PB11</text>
</g>
<g font-size="1.4" fill="#00f">
<text x="41.1" y="156.3">+</text>
<text x="41.1" y="165.2">+</text>
<text x="41.1" y="174">+</text>
<text x="41.1" y="182.9">+</text>
</g>
</svg>
